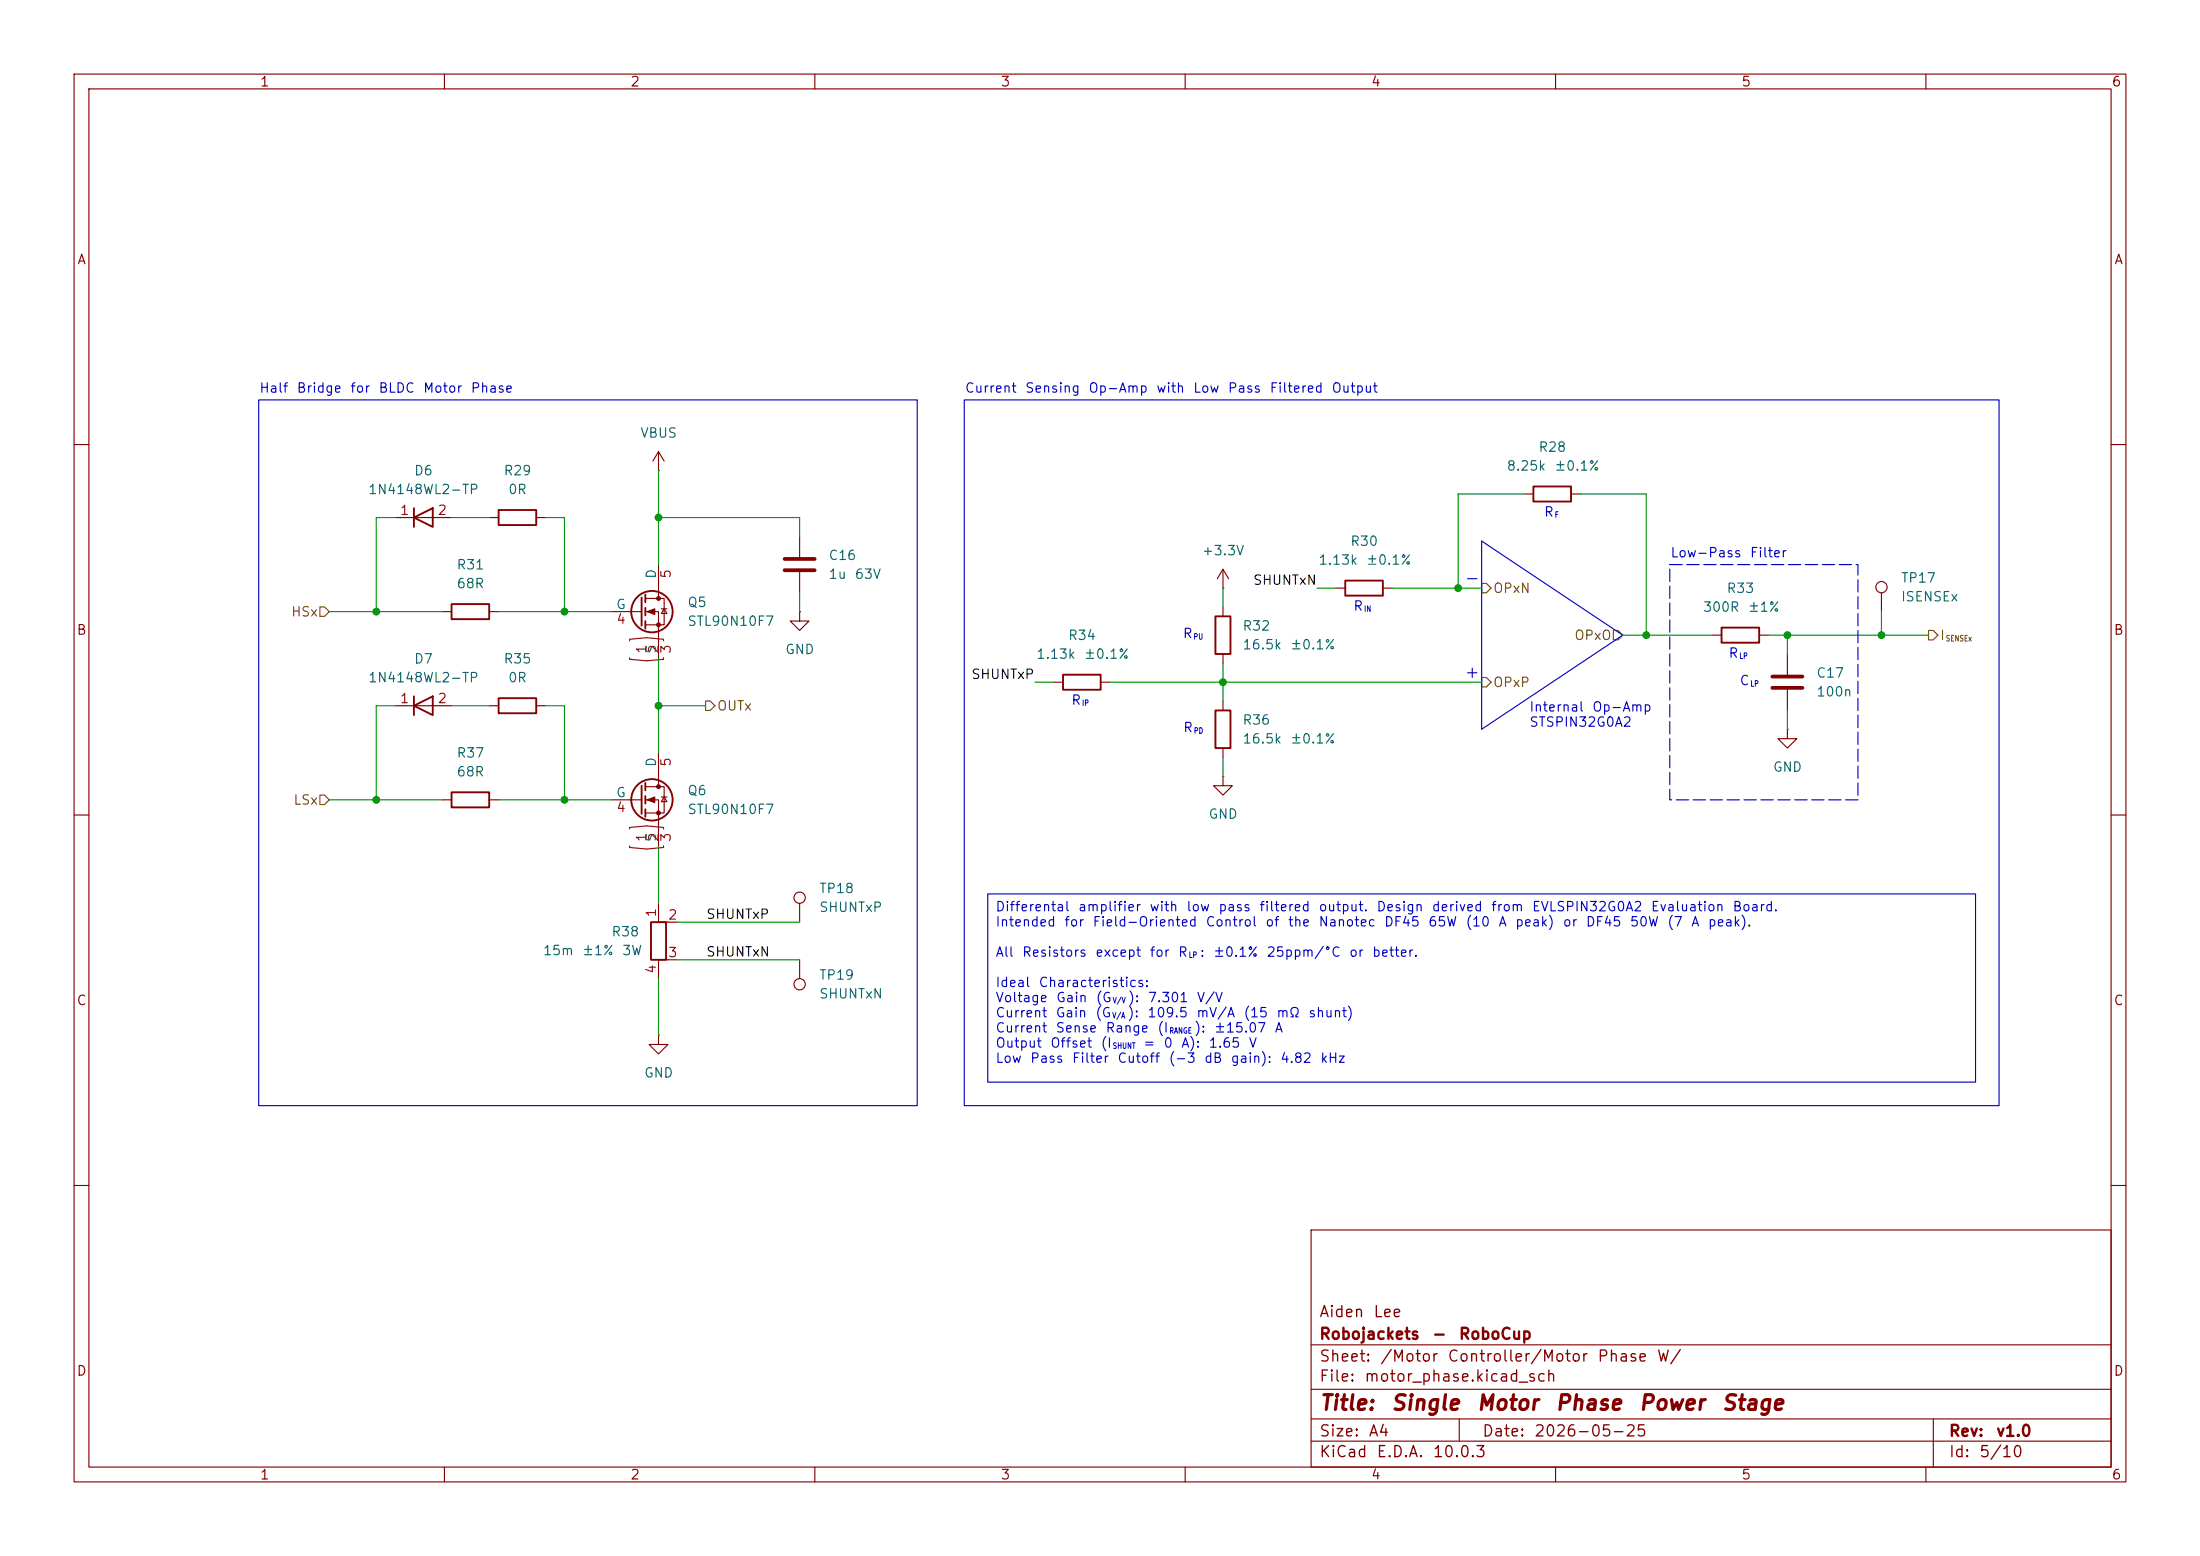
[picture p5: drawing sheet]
<svg xmlns="http://www.w3.org/2000/svg" width="297mm" height="210mm" viewBox="0 0 297 210" stroke-linecap="round" stroke-linejoin="round" font-family="sans-serif">
<g fill="none" stroke="#840000" stroke-width=".15">
<path d="M10 10h277v190h-277zM12 12h273v186h-273zM60 10v2M110 10v2M160 10v2M210 10v2M260 10v2M10 60h2M53.3 69.9h7.7M66 69.9h1.3M72.4 69.9h1.3M88.9 63.5h.1"/>
<path d="M88.9 61v2.5M88.9 76.2v4.6M88.9 61l-.8 1.2M88.9 61l.8 1.2M107.9 72.4v2.8M107.9 77.2v2.8M165.1 79.4h.1M165.1 76.8v2.6M165.1 76.8l-.8 1.3M165.1 76.8l.8 1.3M180.3 79.4h1.3M186.7 79.4h1.3"/>
<path d="M205.7 66.7h1.3M212.1 66.7h1.3M285 60h2M53.3 95.3h7.7M59.7 82.6h1.3M66 82.6h1.3M66 95.3h1.3M72.4 95.3h1.3M82.5 82.6h4.1M87.1 80.8h2.6v3.5h-2.6M87.1 82.6h1.8v6.3M89.3 82.2h.7"/>
<path d="M89.7 82.2l.3 .6h-.7zM107.9 82.6v1.2h1.3l-1.3 1.3-1.2-1.3h1.2M107.9 82.6h.1M142.2 92.1h1.3M148.6 92.1h1.3M165.1 81.9v1.3M165.1 88.3v1.2M165.1 94.6v1.3M231.1 85.7h1.3M237.5 85.7h1.3M241.3 98.4v1.3h1.3l-1.3 1.3-1.3-1.3h1.3M241.3 98.4h.1"/>
<path d="M241.3 88.3v2.8M241.3 93.1v2.8M254 80v2.6M10 110h2M59.7 108h1.3M66 108h1.3M82.5 108h4.1M87.1 106.2h2.6v3.5h-2.6M87.1 108h1.8v6.3M88.9 101.6v4.6M89.3 107.6h.7M89.7 107.6l.3 .6h-.7z"/>
<path d="M165.1 104.8v1.2h1.3l-1.3 1.3-1.3-1.3h1.3M165.1 104.8h.1M165.1 101v1.2M285 110h2M88.9 139.7v1.3h1.3l-1.3 1.2-1.3-1.2h1.3M88.9 139.7h.1M88.9 121.9v2.6h2.5M91.4 129.5h-2.5v2.6M107.9 121.9v2.6M107.9 129.5v2.6M10 160h2M177 166h108v32h-108z"/>
<path d="M285 160h2M60 198v2M110 198v2M160 198v2M177 194.5h108M177 191.5h108M177 187.5h108M177 181.5h108M197 191.5v3M210 198v2M260 198v2M261 191.5v6.5"/>
<circle cx="254" cy="79.2" r=".76"/>
<circle cx="107.9" cy="121.2" r=".76"/>
<circle cx="107.9" cy="132.8" r=".76"/>
</g>
<path d="M105.9 75.4h4.1M105.9 77h4.1M239.3 91.3h4M239.3 92.8h4" fill="none" stroke="#840000" stroke-width=".51"/>
<g fill="none" stroke="#840000" stroke-width=".25">
<path d="M55.9 69.9l2.5-1.3v2.5zM55.9 68.6v2.5M67.3 68.8h5.1v2.1h-5.1zM181.6 78.4h5.1v2h-5.1zM207 65.7h5.1v2h-5.1zM55.9 95.3l2.5-1.3v2.5zM55.9 94v2.5M61 81.5h5v2.1h-5zM67.3 94.2h5.1v2.1h-5.1zM86.6 80.6v3.9M87.1 80.3v1M87.1 82v1.1"/>
<path d="M87.1 83.8v1M143.5 91.1h5.1v2h-5.1zM164.1 95.9h2v5.1h-2zM164.1 83.2h2v5.1h-2zM232.4 84.7h5.1v2h-5.1zM61 106.9h5v2.1h-5zM86.6 106v3.9M87.1 105.7v1M87.1 107.4v1.1M87.1 109.2v1M87.9 124.5h2v5h-2z"/>
<circle cx="88" cy="82.5" r="2.79"/>
<circle cx="88" cy="107.9" r="2.79"/>
</g>
<g fill="#840000" stroke="#840000" stroke-width=".15">
<path d="M87.4 108l1-.4v.7z"/>
<path d="M87.4 82.6l1-.4v.7z"/>
<circle cx="88.9" cy="106.2" r=".25"/>
<circle cx="88.9" cy="109.7" r=".25"/>
<circle cx="88.9" cy="80.8" r=".25"/>
<circle cx="88.9" cy="84.3" r=".25"/>
</g>
<path d="M85 86.5v-.2l2.3-.2 2.3 .2v.2M85 88.8v.2l2.3 .2 2.3-.2v-.2M85 111.9v-.2l2.3-.2 2.3 .2v.2M85 114.2v.2l2.3 .2 2.3-.2v-.2" fill="none" stroke="#a90000" stroke-width=".15"/>
<path d="M200 78.7h.7l.6 .7-.6 .6h-.7zM43.2 81.9h.6l.6 .7-.6 .6h-.6zM95.2 94.6h.7l.6 .7-.6 .6h-.7zM200 91.4h.7l.6 .7-.6 .6h-.7zM217.8 85.1h.6l.7 .6-.7 .7h-.6zM260.3 85.1h.7l.6 .6-.6 .7h-.7zM43.2 107.3h.6l.6 .7-.6 .6h-.6z" fill="none" stroke="#725600" stroke-width=".15"/>
<path d="M34.9 54h88.9v95.2h-88.9zM130.2 54h139.7v95.2h-139.7zM198.1 78.1h1.3M200 73l19.1 12.7-19.1 12.7zM198.1 90.8h1.3M198.8 90.2v1.2M133.3 120.7h133.4v25.4h-133.4z" fill="none" stroke="#0000c2" stroke-width=".15"/>
<g fill="none" stroke="#009600" stroke-width=".15">
<path d="M53.3 69.9h-2.5v12.7M61 69.9h5M73.7 69.9h2.5v12.7M88.9 69.9h19v2.5M88.9 63.5v12.7M165.1 79.4v2.5M177.8 79.4h2.5M188 79.4h12M205.7 66.7h-8.9v12.7M213.4 66.7h8.8v19M44.4 82.6h15.3M53.3 95.3h-2.5v12.7"/>
<path d="M61 95.3h5M67.3 82.6h15.2M73.7 95.3h2.5v12.7M88.9 95.3h6.3M88.9 88.9v12.7M107.9 80v2.6M139.7 92.1h2.5M149.9 92.1h50.1M165.1 89.5v5.1M219.1 85.7h12M238.8 85.7h21.5M241.3 85.7v2.6"/>
<path d="M241.3 95.9v2.5M254 82.6v3.1M44.4 108h15.3M67.3 108h15.2M88.9 114.3v7.6M165.1 102.2v2.6M88.9 132.1v7.6M91.4 124.5h16.5M91.4 129.5h16.5"/>
</g>
<path d="M225.4 76.2h25.4v31.8h-25.4z" fill="none" stroke="#0000c2" stroke-width=".15" stroke-dasharray="1.7 .6"/>
<g fill="#009600" stroke="#009600" stroke-width=".14">
<circle cx="222.2" cy="85.7" r=".46"/>
<circle cx="254" cy="85.7" r=".46"/>
<circle cx="241.3" cy="85.7" r=".46"/>
<circle cx="88.9" cy="69.9" r=".46"/>
<circle cx="76.2" cy="82.6" r=".46"/>
<circle cx="50.8" cy="82.6" r=".46"/>
<circle cx="196.8" cy="79.4" r=".46"/>
<circle cx="165.1" cy="92.1" r=".46"/>
<circle cx="50.8" cy="108" r=".46"/>
<circle cx="88.9" cy="95.3" r=".46"/>
<circle cx="76.2" cy="108" r=".46"/>
</g>
<g font-size="2" fill="#840000">
<text x="178" y="190.8">Title:</text>
<text x="187.7" y="190.8">Single</text>
<text x="199.2" y="190.8">Motor</text>
<text x="209.8" y="190.8">Phase</text>
<text x="221.1" y="190.8">Power</text>
<text x="232.3" y="190.8">Stage</text>
</g>
<g font-size="1.5" fill="#840000">
<text x="178" y="178.2">Aiden</text>
<text x="185.3" y="178.2">Lee</text>
<text x="178" y="184.2">Sheet:</text>
<text x="178" y="181.2">Robojackets</text>
<text x="186.2" y="184.2">/Motor</text>
<text x="193.2" y="181.2">-</text>
<text x="195.3" y="184.2">Controller/Motor</text>
<text x="196.8" y="181.2">RoboCup</text>
<text x="215.5" y="184.2">Phase</text>
<text x="223.6" y="184.2">W/</text>
<text x="178" y="186.9">File:</text>
<text x="184.1" y="186.9">motor_phase.kicad_sch</text>
<text x="178" y="197.1">KiCad</text>
<text x="178" y="194.3">Size:</text>
<text x="184.7" y="194.3">A4</text>
<text x="185.7" y="197.1">E.D.A.</text>
<text x="193.3" y="197.1">10.0.3</text>
<text x="200" y="194.3">Date:</text>
<text x="207" y="194.3">2026-05-25</text>
<text x="263" y="194.3">Rev:</text>
<text x="263" y="197.1">Id:</text>
<text x="267.1" y="197.1">5/10</text>
<text x="269.4" y="194.3">v1.0</text>
</g>
<g font-size="1.3" fill="#840000">
<text x="35" y="12">1</text>
<text x="85" y="12">2</text>
<text x="135" y="12">3</text>
<text x="185" y="12">4</text>
<text x="235" y="12">5</text>
<text x="285" y="12">6</text>
<text x="10.3" y="36">A</text>
<text x="285.3" y="36">A</text>
<text x="10.3" y="86">B</text>
<text x="285.3" y="86">B</text>
<text x="10.3" y="136">C</text>
<text x="285.3" y="136">C</text>
<text x="10.3" y="186">D</text>
<text x="285.3" y="186">D</text>
<text x="35" y="200">1</text>
<text x="85" y="200">2</text>
<text x="135" y="200">3</text>
<text x="185" y="200">4</text>
<text x="235" y="200">5</text>
<text x="285" y="200">6</text>
</g>
<g font-size="1.3" fill="#0000c2">
<text x="34.9" y="53.3">Half</text>
<text x="40" y="53.3">Bridge</text>
<text x="47.2" y="53.3">for</text>
<text x="51" y="53.3">BLDC</text>
<text x="57" y="53.3">Motor</text>
<text x="63.5" y="53.3">Phase</text>
<text x="130.2" y="53.3">Current</text>
<text x="138.3" y="53.3">Sensing</text>
<text x="146.8" y="53.3">Op-Amp</text>
<text x="156" y="53.3">with</text>
<text x="161" y="53.3">Low</text>
<text x="165.7" y="53.3">Pass</text>
<text x="171.3" y="53.3">Filtered</text>
<text x="179.7" y="53.3">Output</text>
<text x="208.4" y="70">R</text>
<text x="225.4" y="75.5">Low-Pass</text>
<text x="236.2" y="75.5">Filter</text>
<text x="182.6" y="82.7">R</text>
<text x="159.6" y="86.4">R</text>
<text x="233.3" y="89.1">R</text>
<text x="144.5" y="95.4">R</text>
<text x="234.8" y="92.8">C</text>
<text x="159.6" y="99.1">R</text>
<text x="206.4" y="96.4">Internal</text>
<text x="206.4" y="98.4">STSPIN32G0A2</text>
<text x="214.9" y="96.4">Op-Amp</text>
<text x="134.3" y="123.3">Differental</text>
<text x="134.3" y="125.4">Intended</text>
<text x="143.6" y="125.4">for</text>
<text x="145.5" y="123.3">amplifier</text>
<text x="147.4" y="125.4">Field-Oriented</text>
<text x="155.1" y="123.3">with</text>
<text x="160.1" y="123.3">low</text>
<text x="162.7" y="125.4">Control</text>
<text x="164.4" y="123.3">pass</text>
<text x="169.9" y="123.3">filtered</text>
<text x="170.7" y="125.4">of</text>
<text x="173.8" y="125.4">the</text>
<text x="177.9" y="125.4">Nanotec</text>
<text x="177.9" y="123.3">output.</text>
<text x="185.7" y="123.3">Design</text>
<text x="186.8" y="125.4">DF45</text>
<text x="192.7" y="125.4">65W</text>
<text x="193.2" y="123.3">derived</text>
<text x="197.8" y="125.4">(10</text>
<text x="201.2" y="123.3">from</text>
<text x="202.2" y="125.4">A</text>
<text x="204.5" y="125.4">peak)</text>
<text x="206.7" y="123.3">EVLSPIN32G0A2</text>
<text x="210.9" y="125.4">or</text>
<text x="214" y="125.4">DF45</text>
<text x="219.9" y="125.4">50W</text>
<text x="222.8" y="123.3">Evaluation</text>
<text x="225" y="125.4">(7</text>
<text x="228.2" y="125.4">A</text>
<text x="230.5" y="125.4">peak).</text>
<text x="233.8" y="123.3">Board.</text>
<text x="134.3" y="129.5">All</text>
<text x="137.9" y="129.5">Resistors</text>
<text x="147.8" y="129.5">except</text>
<text x="155.1" y="129.5">for</text>
<text x="158.9" y="129.5">R</text>
<text x="161.9" y="129.5">:</text>
<text x="163.7" y="129.5">±0.1%</text>
<text x="170.9" y="129.5">25ppm/°C</text>
<text x="182" y="129.5">or</text>
<text x="185.1" y="129.5">better.</text>
<text x="134.3" y="133.5">Ideal</text>
<text x="134.3" y="135.6">Voltage</text>
<text x="134.3" y="137.6">Current</text>
<text x="140.1" y="133.5">Characteristics:</text>
<text x="142.4" y="137.6">Gain</text>
<text x="142.5" y="135.6">Gain</text>
<text x="147.8" y="137.6">(G</text>
<text x="147.8" y="135.6">(G</text>
<text x="152.2" y="137.6">):</text>
<text x="152.2" y="135.6">):</text>
<text x="154.8" y="137.6">109.5</text>
<text x="154.9" y="135.6">7.301</text>
<text x="161.4" y="137.6">mV/A</text>
<text x="161.5" y="135.6">V/V</text>
<text x="167.8" y="137.6">(15</text>
<text x="172.2" y="137.6">mΩ</text>
<text x="176.5" y="137.6">shunt)</text>
<text x="134.3" y="139.7">Current</text>
<text x="134.3" y="141.7">Output</text>
<text x="134.3" y="143.8">Low</text>
<text x="139" y="143.8">Pass</text>
<text x="141.7" y="141.7">Offset</text>
<text x="142.4" y="139.7">Sense</text>
<text x="144.6" y="143.8">Filter</text>
<text x="148.5" y="141.7">(I</text>
<text x="149.2" y="139.7">Range</text>
<text x="150.8" y="143.8">Cutoff</text>
<text x="154.2" y="141.7">=</text>
<text x="156.1" y="139.7">(I</text>
<text x="157" y="141.7">0</text>
<text x="157.7" y="143.8">(-3</text>
<text x="159.4" y="141.7">A):</text>
<text x="161.2" y="139.7">):</text>
<text x="162.5" y="143.8">dB</text>
<text x="163.1" y="141.7">1.65</text>
<text x="163.8" y="139.7">±15.07</text>
<text x="166.1" y="143.8">gain):</text>
<text x="168.5" y="141.7">V</text>
<text x="172" y="139.7">A</text>
<text x="172.7" y="143.8">4.82</text>
<text x="178.1" y="143.8">kHz</text>
</g>
<g font-size="1.3" fill="#006464">
<text x="86.3" y="59.4">VBUS</text>
<text x="55.8" y="64.5">D6</text>
<text x="67.9" y="64.5">R29</text>
<text x="203.3" y="63.8">8.25k</text>
<text x="207.6" y="61.3">R28</text>
<text x="209.7" y="63.8">±0.1%</text>
<text x="49.6" y="67">1N4148WL2-TP</text>
<text x="68.5" y="67">0R</text>
<text x="61.6" y="77.2">R31</text>
<text x="111.8" y="75.9">C16</text>
<text x="162.2" y="75.3">+3.3V</text>
<text x="177.9" y="76.5">1.13k</text>
<text x="182.2" y="74">R30</text>
<text x="184.3" y="76.5">±0.1%</text>
<text x="61.6" y="79.7">68R</text>
<text x="83.1" y="82.5">G</text>
<text x="88.9" y="78.2" transform="rotate(-90 88.9 78.2)">D</text>
<text x="92.7" y="82.3">Q5</text>
<text x="111.8" y="78.4">1u</text>
<text x="115.3" y="78.4">63V</text>
<text x="229.8" y="82.9">300R</text>
<text x="233" y="80.3">R33</text>
<text x="235.9" y="82.9">±1%</text>
<text x="256.5" y="78.9">TP17</text>
<text x="256.5" y="81.5">ISENSEx</text>
<text x="55.8" y="89.9">D7</text>
<text x="67.9" y="89.9">R35</text>
<text x="88.9" y="88.3" transform="rotate(-90 88.9 88.3)">S</text>
<text x="92.7" y="84.8">STL90N10F7</text>
<text x="105.9" y="88.6">GND</text>
<text x="139.8" y="89.2">1.13k</text>
<text x="144.1" y="86.7">R34</text>
<text x="146.2" y="89.2">±0.1%</text>
<text x="167.6" y="85.4">R32</text>
<text x="167.6" y="88">16.5k</text>
<text x="174.1" y="88">±0.1%</text>
<text x="49.6" y="92.4">1N4148WL2-TP</text>
<text x="68.5" y="92.4">0R</text>
<text x="245.1" y="94.3">100n</text>
<text x="245.1" y="91.8">C17</text>
<text x="167.6" y="98.1">R36</text>
<text x="167.6" y="100.7">16.5k</text>
<text x="174.1" y="100.7">±0.1%</text>
<text x="61.6" y="102.6">R37</text>
<text x="61.6" y="105.1">68R</text>
<text x="83.1" y="107.9">G</text>
<text x="88.9" y="103.6" transform="rotate(-90 88.9 103.6)">D</text>
<text x="92.7" y="107.7">Q6</text>
<text x="239.3" y="104.5">GND</text>
<text x="88.9" y="113.7" transform="rotate(-90 88.9 113.7)">S</text>
<text x="92.7" y="110.2">STL90N10F7</text>
<text x="163.1" y="110.8">GND</text>
<text x="110.5" y="123.4">SHUNTxP</text>
<text x="110.5" y="120.9">TP18</text>
<text x="73.2" y="129.2">15m</text>
<text x="78.5" y="129.2">±1%</text>
<text x="82.5" y="126.7">R38</text>
<text x="83.9" y="129.2">3W</text>
<text x="110.5" y="132.5">TP19</text>
<text x="110.5" y="135.1">SHUNTxN</text>
<text x="86.9" y="145.8">GND</text>
</g>
<g font-size="1.3" fill="#a90000">
<text x="53.9" y="69.8">1</text>
<text x="59" y="69.8">2</text>
<text x="90.9" y="78.2" transform="rotate(-90 90.9 78.2)">5</text>
<text x="83.1" y="84.5">4</text>
<text x="87.6" y="88.3" transform="rotate(-90 87.6 88.3)">1</text>
<text x="89.2" y="88.3" transform="rotate(-90 89.2 88.3)">2</text>
<text x="90.9" y="88.3" transform="rotate(-90 90.9 88.3)">3</text>
<text x="53.9" y="95.2">1</text>
<text x="59" y="95.2">2</text>
<text x="90.9" y="103.6" transform="rotate(-90 90.9 103.6)">5</text>
<text x="83.1" y="109.9">4</text>
<text x="87.6" y="113.7" transform="rotate(-90 87.6 113.7)">1</text>
<text x="89.2" y="113.7" transform="rotate(-90 89.2 113.7)">2</text>
<text x="90.9" y="113.7" transform="rotate(-90 90.9 113.7)">3</text>
<text x="88.9" y="123.9" transform="rotate(-90 88.9 123.9)">1</text>
<text x="90.1" y="124.4">2</text>
<text x="88.9" y="131.5" transform="rotate(-90 88.9 131.5)">4</text>
<text x="90.1" y="129.5">3</text>
</g>
<g font-size="1.3" fill="#725600">
<text x="39.2" y="83.5">HSx</text>
<text x="201.5" y="80.3">OPxN</text>
<text x="212.5" y="86.7">OPxO</text>
<text x="261.8" y="86.7">I</text>
<text x="201.5" y="93">OPxP</text>
<text x="96.7" y="96.2">OUTx</text>
<text x="39.5" y="108.9">LSx</text>
</g>
<g font-size="1.3" fill="#0f0f0f">
<text x="169.1" y="79.3">SHUNTxN</text>
<text x="131" y="92">SHUNTxP</text>
<text x="95.2" y="124.3">SHUNTxP</text>
<text x="95.2" y="129.4">SHUNTxN</text>
</g>
<g font-size=".8" fill="#0000c2">
<text x="209.8" y="70.1">F</text>
<text x="184.1" y="82.8">IN</text>
<text x="161.1" y="86.5">PU</text>
<text x="234.7" y="89.1">LP</text>
<text x="146" y="95.5">IP</text>
<text x="236.2" y="92.9">LP</text>
<text x="161.1" y="99.2">PD</text>
<text x="160.4" y="129.5">LP</text>
<text x="150.1" y="137.6">V/A</text>
<text x="150.2" y="135.6">V/V</text>
<text x="150.2" y="141.7">SHUNT</text>
<text x="157.8" y="139.7">RANGE</text>
</g>
<text font-size=".8" fill="#725600" x="262.6" y="86.8">SENSEx</text>
</svg>
